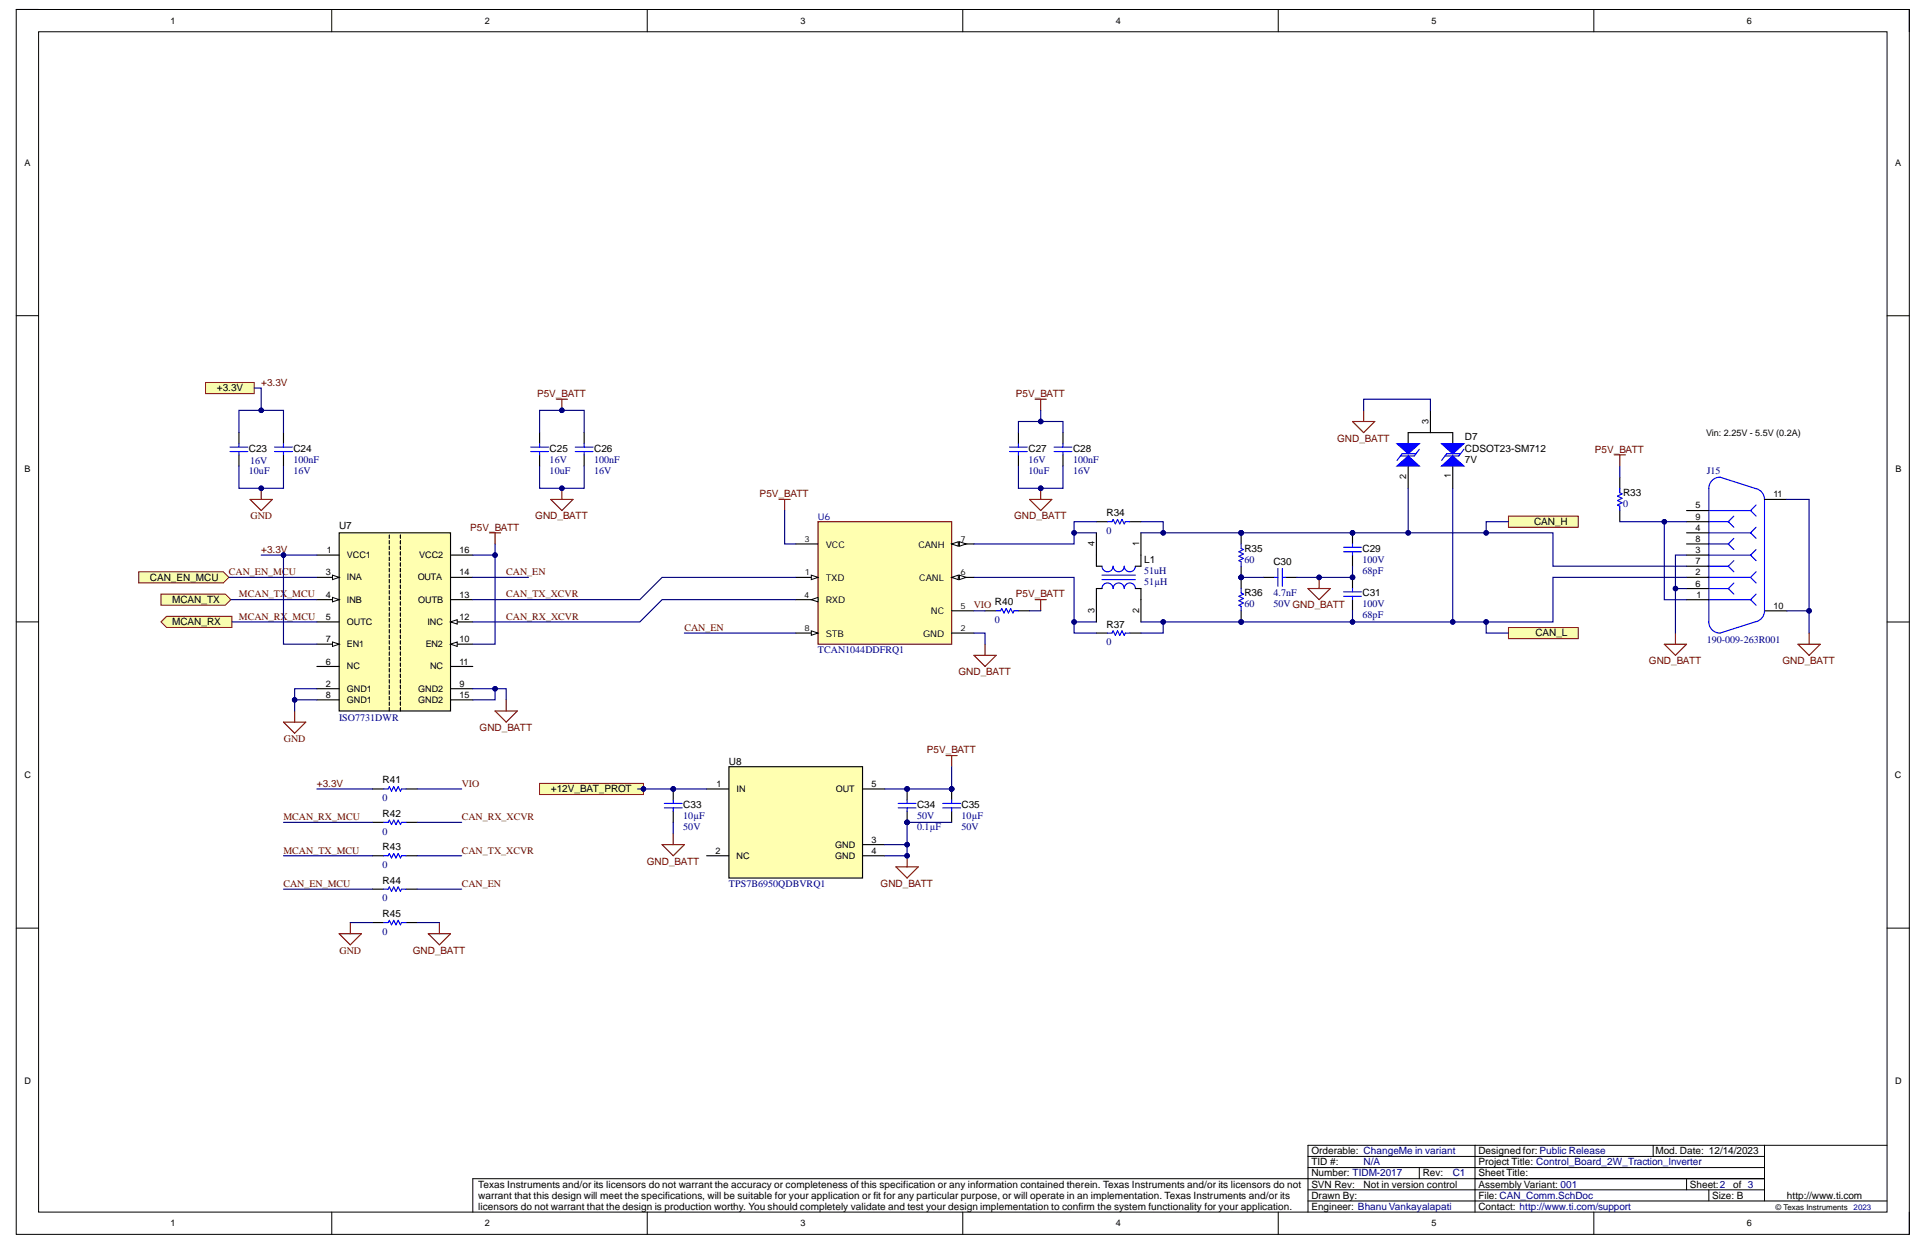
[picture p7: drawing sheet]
<svg xmlns="http://www.w3.org/2000/svg" width="432mm" height="279mm" viewBox="0 0 432 279" stroke-linecap="round" stroke-linejoin="round" font-family="sans-serif">
<g fill="none" stroke="#000" stroke-width=".22">
<path d="M3.6 2.1h424.2v274.6h-424.2zM3.6 2.1h5M8.6 7.1h414.2v264.6h-414.2zM74.3 2.1v5M145 2.1v5M215.7 2.1v5M286.4 2.1v5M357.1 2.1v5M422.8 2.1h5v5M3.6 70.8h5M422.8 70.8h5M3.6 139.4h5"/>
<path d="M422.8 139.4h5M3.6 208h5M422.8 208h5M293.1 259.2h102.3M330.5 256.7v15M370.4 256.7v2.5M395.4 256.7v12.5M422.8 256.7h-129.7v15M74.3 271.7v5M145 271.7v5M215.7 271.7v5M286.4 271.7v5"/>
<path d="M293.1 269.2h129.7M293.1 266.7h102.3M293.1 261.7h102.3M318 261.7v2.5M357.1 271.7v5M377.9 264.2v2.5M382.9 266.7v2.5M395.4 264.2h-289.5v7.5M427.8 271.7v5"/>
</g>
<path d="M36.1 133.2h14.4l1.2 1.2-1.2 1.2h-14.4z" fill-rule="evenodd" fill="#f8fdaf"/>
<path d="M36.1 133.2h14.4l1.2 1.2-1.2 1.2h-14.4z" fill="none" stroke="#800000" stroke-width=".22"/>
<path d="M230.7 111.9h5l-2.5 2.5zM233.2 109.4v2.5" fill="none" stroke="#800000" stroke-width=".25"/>
<circle cx="233.2" cy="109.4" r=".5" fill="#000080"/>
<circle cx="233.2" cy="109.4" r=".5" fill="none" stroke="#000080" stroke-width=".22"/>
<g fill="none" stroke="#000" stroke-width=".25">
<path d="M228.2 97v2.5M238.2 97v2.5M228.2 102v2.5M238.2 102v2.5M245.7 119.4v7.5h1.2M245.7 116.9h2.5M253.2 116.9h2.5M255.7 119.4v7.5h-1.3M246.9 131.9h-1.2v7.5M254.4 131.9h1.3v7.5M283.1 129.4h2.5M288.1 129.4h2.5"/>
<path d="M245.7 141.9h2.5M253.2 141.9h2.5"/>
</g>
<g fill="none" stroke="#00f" stroke-width=".25">
<path d="M228.2 99.5v.7M238.2 99.5v.7M226.2 100.2h4M226.2 101.2h4M228.2 101.2v.8M236.2 100.2h4M236.2 101.2h4M238.2 101.2v.8M248.2 116.9h1l.2-.5 .5 1 .5-1 .5 1 .5-1 .5 1 .3-.5h1M246.9 131.9a1.25 1.25 0 0 1 1.3-1.2 1.25 1.25 0 0 1 1.2 1.2 1.25 1.25 0 0 1 1.3-1.2 1.25 1.25 0 0 1 1.2 1.2 1.25 1.25 0 0 1 1.3-1.2 1.25 1.25 0 0 1 1.2 1.2M246.9 126.9a1.25 1.25 0 0 0 1.3 1.3 1.25 1.25 0 0 0 1.2-1.3 1.25 1.25 0 0 0 1.3 1.3 1.25 1.25 0 0 0 1.2-1.3 1.25 1.25 0 0 0 1.3 1.3 1.25 1.25 0 0 0 1.2-1.3M246.9 128.9h7.5"/>
<path d="M246.9 129.9h7.5M285.6 129.4h.7M286.3 127.4v4M287.4 127.4v4M287.4 129.4h.7M248.2 141.9h1l.2-.5 .5 1 .5-1 .5 1 .5-1 .5 1 .3-.5h1"/>
</g>
<circle cx="278.1" cy="119.4" r=".5" fill="#000080"/>
<circle cx="278.1" cy="119.4" r=".5" fill="none" stroke="#000080" stroke-width=".22"/>
<circle cx="278.1" cy="129.4" r=".5" fill="#000080"/>
<circle cx="278.1" cy="129.4" r=".5" fill="none" stroke="#000080" stroke-width=".22"/>
<path d="M278.1 119.4v2.5" fill="none" stroke="#000" stroke-width=".25"/>
<circle cx="278.1" cy="119.4" r=".5" fill="#000080"/>
<circle cx="278.1" cy="119.4" r=".5" fill="none" stroke="#000080" stroke-width=".22"/>
<path d="M278.1 126.9v2.5" fill="none" stroke="#000" stroke-width=".25"/>
<circle cx="278.1" cy="129.4" r=".5" fill="#000080"/>
<circle cx="278.1" cy="129.4" r=".5" fill="none" stroke="#000080" stroke-width=".22"/>
<path d="M278.1 121.9v1l.5 .3-1 .5 1 .5-1 .5 1 .5-1 .5 .5 .2v1" fill="none" stroke="#00f" stroke-width=".25"/>
<circle cx="278.1" cy="129.4" r=".5" fill="#000080"/>
<circle cx="278.1" cy="129.4" r=".5" fill="none" stroke="#000080" stroke-width=".22"/>
<circle cx="278.1" cy="139.4" r=".5" fill="#000080"/>
<circle cx="278.1" cy="139.4" r=".5" fill="none" stroke="#000080" stroke-width=".22"/>
<path d="M278.1 129.4v2.5" fill="none" stroke="#000" stroke-width=".25"/>
<circle cx="278.1" cy="129.4" r=".5" fill="#000080"/>
<circle cx="278.1" cy="129.4" r=".5" fill="none" stroke="#000080" stroke-width=".22"/>
<path d="M278.1 136.9v2.5" fill="none" stroke="#000" stroke-width=".25"/>
<circle cx="278.1" cy="139.4" r=".5" fill="#000080"/>
<circle cx="278.1" cy="139.4" r=".5" fill="none" stroke="#000080" stroke-width=".22"/>
<path d="M278.1 131.9v1l.5 .3-1 .5 1 .5-1 .4 1 .5-1 .6 .5 .2v1" fill="none" stroke="#00f" stroke-width=".25"/>
<circle cx="303.1" cy="119.4" r=".5" fill="#000080"/>
<circle cx="303.1" cy="119.4" r=".5" fill="none" stroke="#000080" stroke-width=".22"/>
<path d="M303.1 119.4v2.5" fill="none" stroke="#000" stroke-width=".25"/>
<circle cx="303.1" cy="119.4" r=".5" fill="#000080"/>
<circle cx="303.1" cy="119.4" r=".5" fill="none" stroke="#000080" stroke-width=".22"/>
<path d="M303.1 124.4v2.5" fill="none" stroke="#000" stroke-width=".25"/>
<path d="M301.1 122.7h4M301.1 123.7h4M303.1 121.9v.8M303.1 123.7v.7" fill="none" stroke="#00f" stroke-width=".25"/>
<circle cx="303.1" cy="129.4" r=".5" fill="#000080"/>
<circle cx="303.1" cy="129.4" r=".5" fill="none" stroke="#000080" stroke-width=".22"/>
<path d="M303.1 129.4v2.5" fill="none" stroke="#000" stroke-width=".25"/>
<circle cx="303.1" cy="129.4" r=".5" fill="#000080"/>
<circle cx="303.1" cy="129.4" r=".5" fill="none" stroke="#000080" stroke-width=".22"/>
<path d="M315.5 99.5v-2.5h10v2.5M320.5 92v5M325.5 104.5v4.9M303.1 134.4v2.5" fill="none" stroke="#000" stroke-width=".25"/>
<path d="M301.1 132.7h4M301.1 133.7h4M303.1 131.9v.8M303.1 133.7v.7" fill="none" stroke="#00f" stroke-width=".25"/>
<path d="M323 104.5l2.5-2.3 2.5 2.3z" fill="#00f"/>
<path d="M323 104.5l2.5-2.3 2.5 2.3z" fill="none" stroke="#00f" stroke-width=".25"/>
<path d="M323 99.5h5l-2.5 2.2z" fill="#00f"/>
<path d="M323 99.5h5l-2.5 2.2zM327.3 101.7h-3.1l-1.2 1.5M328 100.7l-1.1 1.5h-3.1" fill="none" stroke="#00f" stroke-width=".25"/>
<path d="M315.5 104.5v4.9" fill="none" stroke="#000" stroke-width=".25"/>
<path d="M313 104.5l2.5-2.3 2.5 2.3z" fill="#00f"/>
<path d="M313 104.5l2.5-2.3 2.5 2.3z" fill="none" stroke="#00f" stroke-width=".25"/>
<path d="M313 99.5h5l-2.5 2.2z" fill="#00f"/>
<g fill="none" stroke="#00f" stroke-width=".25">
<path d="M120.9 99.5v.7M130.9 99.5v.7M313 99.5h5l-2.5 2.2zM118.9 100.2h4M118.9 101.2h4M120.9 101.2v.8M128.9 100.2h4M128.9 101.2h4M130.9 101.2v.8M317.3 101.7h-3.1l-1.2 1.5M318 100.7l-1.1 1.5h-3.1M363 109.4v1l.5 .3-1 .5 1 .5-1 .5 1 .5-1 .5 .5 .2v1"/>
<path d="M382.9 119.4h9.5M382.9 116.9h4.5M382.9 114.4h9.5M388.5 115.7l-1.2 1.2 1.2 1.3M393.5 113.2l-1.2 1.2 1.2 1.3M393.5 118.2l-1.2 1.2 1.2 1.3M393.5 109.5a2.49 2.49 0 0 1 1.9 2.4v25a2.44 2.44 0 0 1-1.9 2.4l-8.1 2.6a2.5 2.5 0 0 1-2.5-2.5v-30a2.5 2.5 0 0 1 2.5-2.5l8.1 2.6M382.7 129.4h9.5M382.7 126.9h4.5M382.9 134.4h9.5M382.9 131.9h4.5M382.9 124.4h9.5"/>
<path d="M382.9 121.9h4.5M388.5 120.7l-1.2 1.2 1.2 1.3M388.5 130.7l-1.2 1.2 1.2 1.3M388.5 125.7l-1.2 1.2 1.2 1.3M393.5 123.2l-1.2 1.2 1.2 1.3M393.5 128.2l-1.2 1.2 1.2 1.3M393.5 133.2l-1.2 1.2 1.2 1.3"/>
</g>
<g fill="none" stroke="#000" stroke-width=".25">
<path d="M120.9 97v2.5M130.9 97v2.5M120.9 102v2.4M130.9 102v2.4M363 106.9v2.5M363 114.4v2.5M377.9 119.4h5M377.9 114.4h5M377.9 116.9h5M395.4 111.9h5M377.9 134.4h5M377.9 129.4h5"/>
<path d="M377.9 124.4h5M377.9 131.9h5M377.9 126.9h5M377.9 121.9h5M395.4 136.9h5"/>
</g>
<g fill="none" stroke="#800000" stroke-width=".25">
<path d="M232 89.5h2.4M233.2 89.5v2.5M303.1 94.5h5l-2.5 2.5zM305.6 92v2.5M174.6 111.9h2.5M175.8 111.9v2.5M361.7 102h2.5M363 102v2.5M218.2 146.9h5l-2.5 2.5zM220.7 144.4v2.5M372.9 144.4h5l-2.5 2.5zM375.4 141.9v2.5"/>
<path d="M402.9 144.4h5l-2.5 2.5zM405.4 141.9v2.5"/>
</g>
<path d="M183.3 116.9h29.9v27.5h-29.9z" fill-rule="evenodd" fill="#ffffb0"/>
<path d="M183.3 116.9h29.9v27.5h-29.9z" fill="none" stroke="#800000" stroke-width=".25"/>
<path d="M178.3 121.9h5M213.2 121.9h5" fill="none" stroke="#000" stroke-width=".25"/>
<path d="M213.2 121.9l1.5-.5v1z" fill="#f8fcff"/>
<path d="M213.2 121.9l1.5-.5v1z" fill="none" stroke="#000" stroke-width=".22"/>
<path d="M215 121.4l1.5 .5-1.5 .5z" fill="#f8fcff"/>
<path d="M215 121.4l1.5 .5-1.5 .5z" fill="none" stroke="#000" stroke-width=".22"/>
<path d="M213.2 129.4h5" fill="none" stroke="#000" stroke-width=".25"/>
<path d="M213.2 129.4l1.5-.5v1z" fill="#f8fcff"/>
<path d="M213.2 129.4l1.5-.5v1z" fill="none" stroke="#000" stroke-width=".22"/>
<path d="M215 128.9l1.5 .5-1.5 .5z" fill="#f8fcff"/>
<path d="M215 128.9l1.5 .5-1.5 .5z" fill="none" stroke="#000" stroke-width=".22"/>
<path d="M178.3 134.4h5M213.2 136.9h5" fill="none" stroke="#000" stroke-width=".25"/>
<path d="M181.8 134.4l1.5-.5v1z" fill="#f8fcff"/>
<path d="M181.8 134.4l1.5-.5v1z" fill="none" stroke="#000" stroke-width=".22"/>
<path d="M178.3 141.9h5" fill="none" stroke="#000" stroke-width=".25"/>
<path d="M181.8 141.4l1.5 .5-1.5 .5z" fill="#f8fcff"/>
<path d="M181.8 141.4l1.5 .5-1.5 .5z" fill="none" stroke="#000" stroke-width=".22"/>
<path d="M178.3 129.4h5" fill="none" stroke="#000" stroke-width=".25"/>
<path d="M181.8 128.9l1.5 .5-1.5 .5z" fill="#f8fcff"/>
<path d="M181.8 128.9l1.5 .5-1.5 .5z" fill="none" stroke="#000" stroke-width=".22"/>
<path d="M213.2 141.9h5" fill="none" stroke="#000" stroke-width=".25"/>
<path d="M123.4 111.9h5l-2.5 2.5zM125.9 109.4v2.5" fill="none" stroke="#800000" stroke-width=".25"/>
<circle cx="125.9" cy="109.4" r=".5" fill="#000080"/>
<circle cx="125.9" cy="109.4" r=".5" fill="none" stroke="#000080" stroke-width=".22"/>
<path d="M124.7 89.5h2.5M125.9 89.5v2.5" fill="none" stroke="#800000" stroke-width=".25"/>
<circle cx="125.9" cy="92" r=".5" fill="#000080"/>
<circle cx="125.9" cy="92" r=".5" fill="none" stroke="#000080" stroke-width=".22"/>
<path d="M56 111.9h5l-2.5 2.5zM58.5 109.4v2.5M109.7 119.4h2.5M110.9 119.4v2.5M110.9 159.4h5l-2.5 2.5zM113.4 156.9v2.5" fill="none" stroke="#800000" stroke-width=".25"/>
<path d="M53.5 97v2.5M63.5 97v2.5M53.5 102v2.4M63.5 102v2.4" fill="none" stroke="#000" stroke-width=".25"/>
<path d="M53.5 99.5v.7M63.5 99.5v.7M51.5 100.2h4M51.5 101.2h4M53.5 101.2v.8M61.5 100.2h4M61.5 101.2h4M63.5 101.2v.8" fill="none" stroke="#00f" stroke-width=".25"/>
<circle cx="58.5" cy="109.4" r=".5" fill="#000080"/>
<circle cx="58.5" cy="109.4" r=".5" fill="none" stroke="#000080" stroke-width=".22"/>
<path d="M46.1 85.7h10.9v2.5h-10.9z" fill-rule="evenodd" fill="#f8fdaf"/>
<path d="M46.1 85.7h10.9v2.5h-10.9z" fill="none" stroke="#800000" stroke-width=".22"/>
<path d="M293.1 131.9h5l-2.5 2.5zM295.6 129.4v2.5M66 159.4v2.5M63.5 161.9h5l-2.5 2.4z" fill="none" stroke="#800000" stroke-width=".25"/>
<circle cx="295.6" cy="129.4" r=".5" fill="#000080"/>
<circle cx="295.6" cy="129.4" r=".5" fill="none" stroke="#000080" stroke-width=".22"/>
<path d="M220.7 136.9h2.5M228.2 136.9h2.5M83.5 176.8h2.5M91 176.8h2.5M83.5 184.3h2.5M83.5 191.8h2.5M83.5 199.3h2.5M91 184.3h2.5M91 191.8h2.5M91 199.3h2.5" fill="none" stroke="#000" stroke-width=".25"/>
<path d="M223.2 136.9h1l.3-.5 .5 1 .5-1 .5 1 .5-1 .5 1 .2-.5h1M86 176.8h1l.2-.5 .5 1 .5-1 .5 1 .5-1 .5 1 .3-.5h1M86 184.3h1l.2-.5 .5 1 .5-1 .5 1 .5-1 .5 1 .3-.5h1M86 191.8h1l.2-.5 .5 1 .5-1 .5 1 .5-1 .5 1 .3-.5h1M86 199.3h1l.2-.5 .5 1 .5-1 .5 1 .5-1 .5 1 .3-.5h1" fill="none" stroke="#00f" stroke-width=".25"/>
<path d="M232 134.4h2.4M233.2 134.4v2.5" fill="none" stroke="#800000" stroke-width=".25"/>
<path d="M76 119.4h25v40h-25z" fill-rule="evenodd" fill="#ffffb0"/>
<path d="M76 119.4h25v40h-25zM71 124.4h5M71 129.4h5M71 154.4h5" fill="none" stroke="#000" stroke-width=".25"/>
<path d="M74.5 128.9l1.5 .5-1.5 .5z" fill="#f8fcff"/>
<path d="M74.5 128.9l1.5 .5-1.5 .5z" fill="none" stroke="#000" stroke-width=".22"/>
<path d="M71 134.4h5" fill="none" stroke="#000" stroke-width=".25"/>
<path d="M74.5 133.9l1.5 .5-1.5 .5z" fill="#f8fcff"/>
<path d="M74.5 133.9l1.5 .5-1.5 .5z" fill="none" stroke="#000" stroke-width=".22"/>
<path d="M71 139.4h5M71 149.4h5M71 144.4h5" fill="none" stroke="#000" stroke-width=".25"/>
<path d="M74.5 143.9l1.5 .5-1.5 .5z" fill="#f8fcff"/>
<path d="M74.5 143.9l1.5 .5-1.5 .5z" fill="none" stroke="#000" stroke-width=".22"/>
<g fill="none" stroke="#000" stroke-width=".25">
<path d="M87.2 119.9v.8M89.7 119.9v.8M87.2 121.1v.8M87.2 122.4v.8M87.2 123.6v.8M87.2 124.9v.8M87.2 126.1v.8M87.2 127.4v.8M87.2 128.6v.8M87.2 129.9v.8M87.2 131.1v.8M87.2 132.4v.8"/>
<path d="M87.2 133.6v.8M87.2 134.9v.7M87.2 136.1v.8M87.2 137.4v.7M87.2 138.6v.8M87.2 139.9v.7M89.7 121.1v.8M89.7 122.4v.8M89.7 123.6v.8M89.7 124.9v.8M89.7 126.1v.8M89.7 127.4v.8"/>
<path d="M89.7 128.6v.8M89.7 129.9v.8M89.7 131.1v.8M89.7 132.4v.8M89.7 133.6v.8M89.7 134.9v.7M89.7 136.1v.8M89.7 137.4v.7M89.7 138.6v.8M89.7 139.9v.7M71 156.9h5M87.2 141.1v.8"/>
<path d="M87.2 142.4v.7M87.2 143.6v.8M87.2 144.9v.7M87.2 146.1v.8M87.2 147.3v.8M87.2 148.6v.8M87.2 149.8v.8M87.2 151.1v.8M87.2 152.3v.8M87.2 153.6v.8M87.2 154.8v.8M87.2 156.1v.8"/>
<path d="M87.2 157.3v.8M87.2 158.6v.8M89.7 141.1v.8M89.7 142.4v.7M89.7 143.6v.8M89.7 144.9v.7M89.7 146.1v.8M89.7 147.3v.8M89.7 148.6v.8M89.7 149.8v.8M89.7 151.1v.8M89.7 152.3v.8"/>
<path d="M89.7 153.6v.8M89.7 154.8v.8M89.7 156.1v.8M89.7 157.3v.8M89.7 158.6v.8M101 154.4h4.9M101 144.4h4.9"/>
</g>
<path d="M101 144.4l1.5-.5v1z" fill="#f8fcff"/>
<path d="M101 144.4l1.5-.5v1z" fill="none" stroke="#000" stroke-width=".22"/>
<path d="M101 139.4h4.9M101 149.4h4.9" fill="none" stroke="#000" stroke-width=".25"/>
<path d="M101 139.4l1.5-.5v1z" fill="#f8fcff"/>
<path d="M101 139.4l1.5-.5v1z" fill="none" stroke="#000" stroke-width=".22"/>
<path d="M101 134.4h4.9M101 129.4h4.9M101 124.4h4.9M101 156.9h4.9" fill="none" stroke="#000" stroke-width=".25"/>
<path d="M37.3 138.1h14.7v2.5h-14.7l-1.2-1.2z" fill-rule="evenodd" fill="#f8fdaf"/>
<path d="M37.3 138.1h14.7v2.5h-14.7l-1.2-1.2z" fill="none" stroke="#800000" stroke-width=".22"/>
<path d="M31.1 128.2h18.9l1.3 1.2-1.3 1.3h-18.9z" fill-rule="evenodd" fill="#f8fdaf"/>
<path d="M31.1 128.2h18.9l1.3 1.2-1.3 1.3h-18.9z" fill="none" stroke="#800000" stroke-width=".22"/>
<path d="M76 209.3h5l-2.5 2.5zM78.5 206.8v2.5M96 209.3h5l-2.5 2.5zM98.5 206.8v2.5" fill="none" stroke="#800000" stroke-width=".25"/>
<path d="M83.5 206.8h2.5M91 206.8h2.5" fill="none" stroke="#000" stroke-width=".25"/>
<path d="M86 206.8h1l.2-.5 .5 1 .5-1 .5 1 .5-1 .5 1 .3-.5h1" fill="none" stroke="#00f" stroke-width=".25"/>
<path d="M163.3 171.8h30v25h-30z" fill-rule="evenodd" fill="#ffffb0"/>
<path d="M158.3 176.8h5M163.3 171.8h30v25h-30zM193.3 176.8h5M158.3 191.8h5M193.3 191.8h5M193.3 189.3h5" fill="none" stroke="#000" stroke-width=".25"/>
<path d="M120.9 175.6h23.3v2.5h-23.3z" fill-rule="evenodd" fill="#f8fdaf"/>
<path d="M120.9 175.6h23.3v2.5h-23.3z" fill="none" stroke="#800000" stroke-width=".22"/>
<circle cx="144.2" cy="176.8" r=".5" fill="#000080"/>
<circle cx="144.2" cy="176.8" r=".5" fill="none" stroke="#000080" stroke-width=".22"/>
<circle cx="150.9" cy="176.8" r=".5" fill="#000080"/>
<circle cx="150.9" cy="176.8" r=".5" fill="none" stroke="#000080" stroke-width=".22"/>
<path d="M150.9 176.8v2.5" fill="none" stroke="#000" stroke-width=".25"/>
<circle cx="150.9" cy="176.8" r=".5" fill="#000080"/>
<circle cx="150.9" cy="176.8" r=".5" fill="none" stroke="#000080" stroke-width=".22"/>
<path d="M150.9 181.8v2.5" fill="none" stroke="#000" stroke-width=".25"/>
<path d="M150.9 179.3v.8M148.9 180.1h4M148.9 181.1h4M150.9 181.1v.7" fill="none" stroke="#00f" stroke-width=".25"/>
<path d="M148.4 189.3h5l-2.5 2.5zM150.9 186.8v2.5" fill="none" stroke="#800000" stroke-width=".25"/>
<circle cx="213.2" cy="176.8" r=".5" fill="#000080"/>
<circle cx="213.2" cy="176.8" r=".5" fill="none" stroke="#000080" stroke-width=".22"/>
<path d="M213.2 176.8v2.5" fill="none" stroke="#000" stroke-width=".25"/>
<circle cx="213.2" cy="176.8" r=".5" fill="#000080"/>
<circle cx="213.2" cy="176.8" r=".5" fill="none" stroke="#000080" stroke-width=".22"/>
<path d="M213.2 181.8v2.5" fill="none" stroke="#000" stroke-width=".25"/>
<path d="M213.2 179.3v.8M211.2 180.1h4M211.2 181.1h4M213.2 181.1v.7" fill="none" stroke="#00f" stroke-width=".25"/>
<circle cx="203.3" cy="176.8" r=".5" fill="#000080"/>
<circle cx="203.3" cy="176.8" r=".5" fill="none" stroke="#000080" stroke-width=".22"/>
<circle cx="203.3" cy="184.3" r=".5" fill="#000080"/>
<circle cx="203.3" cy="184.3" r=".5" fill="none" stroke="#000080" stroke-width=".22"/>
<path d="M203.3 176.8v2.5" fill="none" stroke="#000" stroke-width=".25"/>
<circle cx="203.3" cy="176.8" r=".5" fill="#000080"/>
<circle cx="203.3" cy="176.8" r=".5" fill="none" stroke="#000080" stroke-width=".22"/>
<path d="M203.3 181.8v2.5" fill="none" stroke="#000" stroke-width=".25"/>
<circle cx="203.3" cy="184.3" r=".5" fill="#000080"/>
<circle cx="203.3" cy="184.3" r=".5" fill="none" stroke="#000080" stroke-width=".22"/>
<path d="M203.3 179.3v.8M201.3 180.1h4M201.3 181.1h4M203.3 181.1v.7" fill="none" stroke="#00f" stroke-width=".25"/>
<path d="M212 169.3h2.5M213.2 169.3v2.5M200.8 194.3h5l-2.5 2.5zM203.3 191.8v2.5" fill="none" stroke="#800000" stroke-width=".25"/>
<circle cx="203.3" cy="191.8" r=".5" fill="#000080"/>
<circle cx="203.3" cy="191.8" r=".5" fill="none" stroke="#000080" stroke-width=".22"/>
<path d="M338 115.7h15.7v2.5h-15.7z" fill-rule="evenodd" fill="#f8fdaf"/>
<path d="M338 115.7h15.7v2.5h-15.7z" fill="none" stroke="#800000" stroke-width=".22"/>
<path d="M338 140.7h15.7v2.4h-15.7z" fill-rule="evenodd" fill="#f8fdaf"/>
<path d="M338 140.7h15.7v2.4h-15.7z" fill="none" stroke="#800000" stroke-width=".22"/>
<path d="M255.7 116.9h4.9v2.5" fill="none" stroke="#000080" stroke-width=".25"/>
<circle cx="260.7" cy="119.4" r=".5" fill="#000080"/>
<circle cx="260.7" cy="119.4" r=".5" fill="none" stroke="#000080" stroke-width=".22"/>
<path d="M260.6 139.4v2.5h-4.9" fill="none" stroke="#000080" stroke-width=".25"/>
<circle cx="260.7" cy="139.4" r=".5" fill="#000080"/>
<circle cx="260.7" cy="139.4" r=".5" fill="none" stroke="#000080" stroke-width=".22"/>
<path d="M278.1 129.4h5" fill="none" stroke="#000080" stroke-width=".25"/>
<circle cx="278.1" cy="129.4" r=".5" fill="#000080"/>
<circle cx="278.1" cy="129.4" r=".5" fill="none" stroke="#000080" stroke-width=".22"/>
<path d="M305.6 92v-2.5h14.9v2.5M315.5 109.4v10" fill="none" stroke="#000080" stroke-width=".25"/>
<circle cx="315.5" cy="119.4" r=".5" fill="#000080"/>
<circle cx="315.5" cy="119.4" r=".5" fill="none" stroke="#000080" stroke-width=".22"/>
<path d="M325.5 109.4v30" fill="none" stroke="#000080" stroke-width=".25"/>
<circle cx="325.5" cy="139.4" r=".5" fill="#000080"/>
<circle cx="325.5" cy="139.4" r=".5" fill="none" stroke="#000080" stroke-width=".22"/>
<path d="M228.2 104.5v4.9h5" fill="none" stroke="#000080" stroke-width=".25"/>
<circle cx="233.2" cy="109.4" r=".5" fill="#000080"/>
<circle cx="233.2" cy="109.4" r=".5" fill="none" stroke="#000080" stroke-width=".22"/>
<path d="M238.2 104.5v4.9h-5" fill="none" stroke="#000080" stroke-width=".25"/>
<circle cx="233.2" cy="109.4" r=".5" fill="#000080"/>
<circle cx="233.2" cy="109.4" r=".5" fill="none" stroke="#000080" stroke-width=".22"/>
<path d="M233.2 92v2.5h-5v2.5" fill="none" stroke="#000080" stroke-width=".25"/>
<circle cx="233.2" cy="94.5" r=".5" fill="#000080"/>
<circle cx="233.2" cy="94.5" r=".5" fill="none" stroke="#000080" stroke-width=".22"/>
<path d="M233.2 94.5h5v2.5" fill="none" stroke="#000080" stroke-width=".25"/>
<circle cx="233.2" cy="94.5" r=".5" fill="#000080"/>
<circle cx="233.2" cy="94.5" r=".5" fill="none" stroke="#000080" stroke-width=".22"/>
<path d="M303.1 126.9v2.5h-12.5" fill="none" stroke="#000080" stroke-width=".25"/>
<circle cx="303.1" cy="129.4" r=".5" fill="#000080"/>
<circle cx="303.1" cy="129.4" r=".5" fill="none" stroke="#000080" stroke-width=".22"/>
<circle cx="295.6" cy="129.4" r=".5" fill="#000080"/>
<circle cx="295.6" cy="129.4" r=".5" fill="none" stroke="#000080" stroke-width=".22"/>
<path d="M377.9 124.4h-2.5v7.5h2.5" fill="none" stroke="#000080" stroke-width=".25"/>
<circle cx="375.4" cy="131.9" r=".5" fill="#000080"/>
<circle cx="375.4" cy="131.9" r=".5" fill="none" stroke="#000080" stroke-width=".22"/>
<path d="M375.4 131.9v10" fill="none" stroke="#000080" stroke-width=".25"/>
<circle cx="375.4" cy="131.9" r=".5" fill="#000080"/>
<circle cx="375.4" cy="131.9" r=".5" fill="none" stroke="#000080" stroke-width=".22"/>
<path d="M377.9 116.9h-5v17.5h5" fill="none" stroke="#000080" stroke-width=".25"/>
<circle cx="372.9" cy="116.9" r=".49" fill="#000080"/>
<circle cx="372.9" cy="116.9" r=".49" fill="none" stroke="#000080" stroke-width=".22"/>
<path d="M363 116.9h9.9" fill="none" stroke="#000080" stroke-width=".25"/>
<circle cx="372.9" cy="116.9" r=".49" fill="#000080"/>
<circle cx="372.9" cy="116.9" r=".49" fill="none" stroke="#000080" stroke-width=".22"/>
<path d="M400.4 136.9h5" fill="none" stroke="#000080" stroke-width=".25"/>
<circle cx="405.4" cy="136.9" r=".5" fill="#000080"/>
<circle cx="405.4" cy="136.9" r=".5" fill="none" stroke="#000080" stroke-width=".22"/>
<path d="M363 104.5v2.4M303.1 136.9v2.5h-47.4" fill="none" stroke="#000080" stroke-width=".25"/>
<circle cx="260.7" cy="139.4" r=".5" fill="#000080"/>
<circle cx="260.7" cy="139.4" r=".5" fill="none" stroke="#000080" stroke-width=".22"/>
<circle cx="278.1" cy="139.4" r=".5" fill="#000080"/>
<circle cx="278.1" cy="139.4" r=".5" fill="none" stroke="#000080" stroke-width=".22"/>
<circle cx="303.1" cy="139.4" r=".5" fill="#000080"/>
<circle cx="303.1" cy="139.4" r=".5" fill="none" stroke="#000080" stroke-width=".22"/>
<path d="M255.7 119.4h22.4" fill="none" stroke="#000080" stroke-width=".25"/>
<circle cx="260.7" cy="119.4" r=".5" fill="#000080"/>
<circle cx="260.7" cy="119.4" r=".5" fill="none" stroke="#000080" stroke-width=".22"/>
<circle cx="278.1" cy="119.4" r=".5" fill="#000080"/>
<circle cx="278.1" cy="119.4" r=".5" fill="none" stroke="#000080" stroke-width=".22"/>
<path d="M278.1 119.4h69.9v7.5h29.9" fill="none" stroke="#000080" stroke-width=".25"/>
<circle cx="333" cy="119.4" r=".5" fill="#000080"/>
<circle cx="333" cy="119.4" r=".5" fill="none" stroke="#000080" stroke-width=".22"/>
<circle cx="315.5" cy="119.4" r=".5" fill="#000080"/>
<circle cx="315.5" cy="119.4" r=".5" fill="none" stroke="#000080" stroke-width=".22"/>
<circle cx="303.1" cy="119.4" r=".5" fill="#000080"/>
<circle cx="303.1" cy="119.4" r=".5" fill="none" stroke="#000080" stroke-width=".22"/>
<circle cx="278.1" cy="119.4" r=".5" fill="#000080"/>
<circle cx="278.1" cy="119.4" r=".5" fill="none" stroke="#000080" stroke-width=".22"/>
<path d="M377.9 129.4h-29.9v10h-44.9" fill="none" stroke="#000080" stroke-width=".25"/>
<circle cx="333" cy="139.4" r=".5" fill="#000080"/>
<circle cx="333" cy="139.4" r=".5" fill="none" stroke="#000080" stroke-width=".22"/>
<circle cx="325.5" cy="139.4" r=".5" fill="#000080"/>
<circle cx="325.5" cy="139.4" r=".5" fill="none" stroke="#000080" stroke-width=".22"/>
<circle cx="303.1" cy="139.4" r=".5" fill="#000080"/>
<circle cx="303.1" cy="139.4" r=".5" fill="none" stroke="#000080" stroke-width=".22"/>
<path d="M400.4 111.9h5v30" fill="none" stroke="#000080" stroke-width=".25"/>
<circle cx="405.4" cy="136.9" r=".5" fill="#000080"/>
<circle cx="405.4" cy="136.9" r=".5" fill="none" stroke="#000080" stroke-width=".22"/>
<path d="M245.7 116.9h-5v5h-22.5" fill="none" stroke="#000080" stroke-width=".25"/>
<circle cx="240.7" cy="119.4" r=".5" fill="#000080"/>
<circle cx="240.7" cy="119.4" r=".5" fill="none" stroke="#000080" stroke-width=".22"/>
<path d="M240.7 119.4h5" fill="none" stroke="#000080" stroke-width=".25"/>
<circle cx="240.7" cy="119.4" r=".5" fill="#000080"/>
<circle cx="240.7" cy="119.4" r=".5" fill="none" stroke="#000080" stroke-width=".22"/>
<path d="M218.2 129.4h22.5v12.5h5" fill="none" stroke="#000080" stroke-width=".25"/>
<circle cx="240.7" cy="139.4" r=".5" fill="#000080"/>
<circle cx="240.7" cy="139.4" r=".5" fill="none" stroke="#000080" stroke-width=".22"/>
<path d="M240.7 139.4h5" fill="none" stroke="#000080" stroke-width=".25"/>
<circle cx="240.7" cy="139.4" r=".5" fill="#000080"/>
<circle cx="240.7" cy="139.4" r=".5" fill="none" stroke="#000080" stroke-width=".22"/>
<path d="M120.9 97v-5h10v5M175.8 114.4v7.5h2.5M218.2 141.9h2.5v2.5" fill="none" stroke="#000080" stroke-width=".25"/>
<circle cx="125.9" cy="92" r=".5" fill="#000080"/>
<circle cx="125.9" cy="92" r=".5" fill="none" stroke="#000080" stroke-width=".22"/>
<path d="M120.9 104.4v5h10v-5" fill="none" stroke="#000080" stroke-width=".25"/>
<circle cx="125.9" cy="109.4" r=".5" fill="#000080"/>
<circle cx="125.9" cy="109.4" r=".5" fill="none" stroke="#000080" stroke-width=".22"/>
<path d="M53.5 97v-5h10v5M51.7 134.4h19.3" fill="none" stroke="#000080" stroke-width=".25"/>
<circle cx="58.5" cy="92" r=".5" fill="#000080"/>
<circle cx="58.5" cy="92" r=".5" fill="none" stroke="#000080" stroke-width=".22"/>
<path d="M53.5 104.4v5h10v-5" fill="none" stroke="#000080" stroke-width=".25"/>
<circle cx="58.5" cy="109.4" r=".5" fill="#000080"/>
<circle cx="58.5" cy="109.4" r=".5" fill="none" stroke="#000080" stroke-width=".22"/>
<path d="M57 87h1.5v5" fill="none" stroke="#000080" stroke-width=".25"/>
<circle cx="58.5" cy="92" r=".5" fill="#000080"/>
<circle cx="58.5" cy="92" r=".5" fill="none" stroke="#000080" stroke-width=".22"/>
<path d="M58.5 124.4h12.5" fill="none" stroke="#000080" stroke-width=".25"/>
<circle cx="63.5" cy="124.4" r=".5" fill="#000080"/>
<circle cx="63.5" cy="124.4" r=".5" fill="none" stroke="#000080" stroke-width=".22"/>
<path d="M218.2 136.9h2.5M230.7 136.9h2.5M71 156.9h-5v2.5M153.4 141.9h24.9M71 176.8h12.5M93.5 176.8h10M63.5 184.3h20M63.5 191.8h20M63.5 199.3h20M93.5 184.3h10M93.5 191.8h10M93.5 199.3h10" fill="none" stroke="#000080" stroke-width=".25"/>
<circle cx="66" cy="156.9" r=".5" fill="#000080"/>
<circle cx="66" cy="156.9" r=".5" fill="none" stroke="#000080" stroke-width=".22"/>
<path d="M71 154.4h-5v2.5" fill="none" stroke="#000080" stroke-width=".25"/>
<circle cx="66" cy="156.9" r=".5" fill="#000080"/>
<circle cx="66" cy="156.9" r=".5" fill="none" stroke="#000080" stroke-width=".22"/>
<path d="M105.9 154.4h7.5v2.5" fill="none" stroke="#000080" stroke-width=".25"/>
<circle cx="110.9" cy="154.4" r=".5" fill="#000080"/>
<circle cx="110.9" cy="154.4" r=".5" fill="none" stroke="#000080" stroke-width=".22"/>
<path d="M110.9 154.4v2.5h-5" fill="none" stroke="#000080" stroke-width=".25"/>
<circle cx="110.9" cy="154.4" r=".5" fill="#000080"/>
<circle cx="110.9" cy="154.4" r=".5" fill="none" stroke="#000080" stroke-width=".22"/>
<path d="M110.9 121.9v2.5h-5M178.3 129.4h-29.9l-5 5h-37.5" fill="none" stroke="#000080" stroke-width=".25"/>
<circle cx="110.9" cy="124.4" r=".5" fill="#000080"/>
<circle cx="110.9" cy="124.4" r=".5" fill="none" stroke="#000080" stroke-width=".22"/>
<path d="M52 139.4h19M105.9 129.4h12.5M110.9 124.4v20h-5M178.3 134.4h-29.9l-5 5h-37.5M78.5 206.8h5M93.5 206.8h5" fill="none" stroke="#000080" stroke-width=".25"/>
<circle cx="110.9" cy="124.4" r=".5" fill="#000080"/>
<circle cx="110.9" cy="124.4" r=".5" fill="none" stroke="#000080" stroke-width=".22"/>
<path d="M63.5 124.4v20h7.5" fill="none" stroke="#000080" stroke-width=".25"/>
<circle cx="63.5" cy="124.4" r=".5" fill="#000080"/>
<circle cx="63.5" cy="124.4" r=".5" fill="none" stroke="#000080" stroke-width=".22"/>
<path d="M150.9 184.3v2.5M198.3 189.3h5v2.5h-5" fill="none" stroke="#000080" stroke-width=".25"/>
<circle cx="203.3" cy="189.3" r=".5" fill="#000080"/>
<circle cx="203.3" cy="189.3" r=".5" fill="none" stroke="#000080" stroke-width=".22"/>
<circle cx="203.3" cy="191.8" r=".5" fill="#000080"/>
<circle cx="203.3" cy="191.8" r=".5" fill="none" stroke="#000080" stroke-width=".22"/>
<path d="M203.3 184.3v5" fill="none" stroke="#000080" stroke-width=".25"/>
<circle cx="203.3" cy="184.3" r=".5" fill="#000080"/>
<circle cx="203.3" cy="184.3" r=".5" fill="none" stroke="#000080" stroke-width=".22"/>
<circle cx="203.3" cy="189.3" r=".5" fill="#000080"/>
<circle cx="203.3" cy="189.3" r=".5" fill="none" stroke="#000080" stroke-width=".22"/>
<path d="M203.3 184.3h9.9" fill="none" stroke="#000080" stroke-width=".25"/>
<circle cx="203.3" cy="184.3" r=".5" fill="#000080"/>
<circle cx="203.3" cy="184.3" r=".5" fill="none" stroke="#000080" stroke-width=".22"/>
<path d="M198.3 176.8h14.9" fill="none" stroke="#000080" stroke-width=".25"/>
<circle cx="203.3" cy="176.8" r=".5" fill="#000080"/>
<circle cx="203.3" cy="176.8" r=".5" fill="none" stroke="#000080" stroke-width=".22"/>
<circle cx="213.2" cy="176.8" r=".5" fill="#000080"/>
<circle cx="213.2" cy="176.8" r=".5" fill="none" stroke="#000080" stroke-width=".22"/>
<path d="M213.2 171.8v5" fill="none" stroke="#000080" stroke-width=".25"/>
<circle cx="213.2" cy="176.8" r=".5" fill="#000080"/>
<circle cx="213.2" cy="176.8" r=".5" fill="none" stroke="#000080" stroke-width=".22"/>
<path d="M333 139.4v2.5h5" fill="none" stroke="#000080" stroke-width=".25"/>
<circle cx="333" cy="139.4" r=".5" fill="#000080"/>
<circle cx="333" cy="139.4" r=".5" fill="none" stroke="#000080" stroke-width=".22"/>
<path d="M338 116.9h-5v2.5" fill="none" stroke="#000080" stroke-width=".25"/>
<circle cx="333" cy="119.4" r=".5" fill="#000080"/>
<circle cx="333" cy="119.4" r=".5" fill="none" stroke="#000080" stroke-width=".22"/>
<path d="M51.3 129.4h19.7M142.9 176.8h15.4" fill="none" stroke="#000080" stroke-width=".25"/>
<circle cx="144.2" cy="176.8" r=".5" fill="#000080"/>
<circle cx="144.2" cy="176.8" r=".5" fill="none" stroke="#000080" stroke-width=".22"/>
<circle cx="150.9" cy="176.8" r=".5" fill="#000080"/>
<circle cx="150.9" cy="176.8" r=".5" fill="none" stroke="#000080" stroke-width=".22"/>
<g font-size="2.2">
<text x="48.6" y="87.7">+3.3V</text>
<text x="55.8" y="101.2">C23</text>
<text x="65.7" y="101.2">C24</text>
<text x="123.2" y="101.2">C25</text>
<text x="133.1" y="101.2">C26</text>
<text x="230.5" y="101.2">C27</text>
<text x="240.5" y="101.2">C28</text>
<text x="328.3" y="98.7">D7</text>
<text x="328.3" y="101.2">CDSOT23-SM712</text>
<text x="328.3" y="103.7">7V</text>
<text x="363.7" y="111.2">R33</text>
<text x="76" y="118.7">U7</text>
<text x="247.9" y="115.7">R34</text>
<text x="343.7" y="117.7">CAN_H</text>
<text x="278.8" y="123.7">R35</text>
<text x="305.3" y="123.7">C29</text>
<text x="33.6" y="130.2">CAN_EN_MCU</text>
<text x="256.4" y="126.2">L1</text>
<text x="285.4" y="126.7">C30</text>
<text x="38.6" y="135.2">MCAN_TX</text>
<text x="222.9" y="135.7">R40</text>
<text x="278.8" y="133.7">R36</text>
<text x="305.3" y="133.7">C31</text>
<text x="38.6" y="140.1">MCAN_RX</text>
<text x="247.9" y="140.7">R37</text>
<text x="344" y="142.6">CAN_L</text>
<text x="163.3" y="171.4">U8</text>
<text x="85.7" y="175.6">R41</text>
<text x="123.4" y="177.6">+12V_BAT_PROT</text>
<text x="85.7" y="183.1">R42</text>
<text x="153.1" y="181.1">C33</text>
<text x="205.5" y="181.1">C34</text>
<text x="215.5" y="181.1">C35</text>
<text x="85.7" y="190.6">R43</text>
<text x="85.7" y="198">R44</text>
<text x="85.7" y="205.5">R45</text>
<text x="293.9" y="263.7">Number: TIDM-2017</text>
<text x="293.9" y="261.2">TID #:</text>
<text x="293.9" y="258.7">Orderable: ChangeMe in variant</text>
<text x="318.8" y="263.7">Rev:</text>
<text x="331.3" y="263.7">Sheet Title:</text>
<text x="331.3" y="261.2">Project Title: Control_Board_2W_Traction_Inverter</text>
<text x="331.3" y="258.7">Designed for: Public Release</text>
<text x="370.9" y="258.7">Mod. Date: 12/14/2023</text>
<text x="107.2" y="266.2">Texas Instruments and/or its licensors do not warrant the accuracy or completeness of this specification or any information contained therein. Texas Instruments and/or its licensors do not</text>
<text x="107.2" y="268.7">warrant that this design will meet the specifications, will be suitable for your application or fit for any particular purpose, or will operate in an implementation. Texas Instruments and/or its</text>
<text x="293.9" y="268.7">Drawn By:</text>
<text x="293.9" y="266.2">SVN Rev:</text>
<text x="305.6" y="266.2">Not in version control</text>
<text x="331.3" y="268.7">File: CAN_Comm.SchDoc</text>
<text x="331.3" y="266.2">Assembly Variant: 001</text>
<text x="378.7" y="266.2">Sheet:2</text>
<text x="383.7" y="268.7">Size: B</text>
<text x="388.4" y="266.2">of 3</text>
<text x="400.4" y="268.7">http://www.ti.com</text>
<text x="107.2" y="271.2">licensors do not warrant that the design is production worthy. You should completely validate and test your design implementation to confirm the system functionality for your application.</text>
<text x="293.9" y="271.2">Engineer: Bhanu Vankayalapati</text>
<text x="331.3" y="271.2">Contact: http://www.ti.com/support</text>
</g>
<g font-size="2.2" fill="#800000">
<text x="58.5" y="86.5">+3.3V</text>
<text x="120.3" y="89">P5V_BATT</text>
<text x="227.6" y="89">P5V_BATT</text>
<text x="299.6" y="99">GND_BATT</text>
<text x="357.4" y="101.5">P5V_BATT</text>
<text x="170.2" y="111.4">P5V_BATT</text>
<text x="56.1" y="116.4">GND</text>
<text x="105.4" y="118.9">P5V_BATT</text>
<text x="120" y="116.4">GND_BATT</text>
<text x="227.3" y="116.4">GND_BATT</text>
<text x="58.5" y="123.9">+3.3V</text>
<text x="51.3" y="128.9">CAN_EN_MCU</text>
<text x="113.4" y="128.9">CAN_EN</text>
<text x="53.5" y="133.9">MCAN_TX_MCU</text>
<text x="113.4" y="133.9">CAN_TX_XCVR</text>
<text x="218.2" y="136.4">VIO</text>
<text x="227.6" y="133.9">P5V_BATT</text>
<text x="53.5" y="138.9">MCAN_RX_MCU</text>
<text x="113.4" y="138.9">CAN_RX_XCVR</text>
<text x="153.4" y="141.4">CAN_EN</text>
<text x="369.5" y="148.9">GND_BATT</text>
<text x="399.4" y="148.9">GND_BATT</text>
<text x="214.8" y="151.4">GND_BATT</text>
<text x="63.6" y="166.3">GND</text>
<text x="107.5" y="163.9">GND_BATT</text>
<text x="207.7" y="168.9">P5V_BATT</text>
<text x="71" y="176.3">+3.3V</text>
<text x="103.5" y="176.3">VIO</text>
<text x="63.5" y="183.8">MCAN_RX_MCU</text>
<text x="103.5" y="183.8">CAN_RX_XCVR</text>
<text x="63.5" y="191.3">MCAN_TX_MCU</text>
<text x="103.5" y="191.3">CAN_TX_XCVR</text>
<text x="144.9" y="193.8">GND_BATT</text>
<text x="63.5" y="198.8">CAN_EN_MCU</text>
<text x="103.5" y="198.8">CAN_EN</text>
<text x="197.3" y="198.8">GND_BATT</text>
<text x="76.1" y="213.8">GND</text>
<text x="92.5" y="213.8">GND_BATT</text>
</g>
<g font-size="2.2" fill="#000080">
<text x="55.8" y="106.2">10uF</text>
<text x="56" y="103.9">16V</text>
<text x="65.7" y="103.7">100nF</text>
<text x="65.7" y="106.2">16V</text>
<text x="123.2" y="103.7">16V</text>
<text x="123.2" y="106.2">10uF</text>
<text x="133.1" y="103.7">100nF</text>
<text x="133.1" y="106.2">16V</text>
<text x="230.5" y="103.7">16V</text>
<text x="230.5" y="106.2">10uF</text>
<text x="240.5" y="103.7">100nF</text>
<text x="240.5" y="106.2">16V</text>
<text x="382.4" y="106.2">J15</text>
<text x="363.7" y="113.7">0</text>
<text x="247.9" y="119.7">0</text>
<text x="256.4" y="128.6">51uH</text>
<text x="256.4" y="131.1">51µH</text>
<text x="278.8" y="126.1">60</text>
<text x="305.3" y="126.1">100V</text>
<text x="305.3" y="128.6">68pF</text>
<text x="278.8" y="136.1">60</text>
<text x="285.4" y="133.6">4.7nF</text>
<text x="285.4" y="136.1">50V GND_BATT</text>
<text x="305.3" y="136.1">100V</text>
<text x="222.9" y="139.6">0</text>
<text x="305.3" y="138.6">68pF</text>
<text x="183.3" y="146.4">TCAN1044DDFRQ1</text>
<text x="247.9" y="144.6">0</text>
<text x="382.4" y="144.1">190-009-263R001</text>
<text x="76" y="161.6">ISO7731DWR</text>
<text x="85.7" y="179.6">0</text>
<text x="153.1" y="183.6">10µF</text>
<text x="205.5" y="183.6">50V</text>
<text x="215.5" y="183.6">10µF</text>
<text x="85.7" y="187">0</text>
<text x="153.1" y="186.1">50V</text>
<text x="205.5" y="186.1">0.1µF</text>
<text x="215.5" y="186.1">50V</text>
<text x="85.7" y="194.5">0</text>
<text x="85.7" y="202">0</text>
<text x="163.3" y="198.8">TPS7B6950QDBVRQ1</text>
<text x="85.7" y="209.5">0</text>
<text x="305.6" y="261.2">N/A</text>
<text x="325.5" y="263.7">C1</text>
</g>
<text font-size="2.1" fill="#000080" x="183.3" y="116.5">U6</text>
<g font-size="2.1">
<text x="185" y="122.7">VCC</text>
<text x="205.8" y="122.7">CANH</text>
<text x="185" y="130.2">TXD</text>
<text x="206" y="130.2">CANL</text>
<text x="185" y="135.2">RXD</text>
<text x="208.6" y="137.7">NC</text>
<text x="185" y="142.7">STB</text>
<text x="206.9" y="142.7">GND</text>
</g>
<g font-size="2">
<text x="38.2" y="5.3">1</text>
<text x="108.7" y="5.3">2</text>
<text x="179.4" y="5.3">3</text>
<text x="250" y="5.3">4</text>
<text x="320.7" y="5.3">5</text>
<text x="391.4" y="5.3">6</text>
<text x="5.5" y="37.1">A</text>
<text x="424.7" y="37.1">A</text>
<text x="320.1" y="95" transform="rotate(-90 320.1 95)">3</text>
<text x="382.3" y="97.6">Vin: 2.25V - 5.5V (0.2A)</text>
<text x="5.5" y="105.8">B</text>
<text x="315.1" y="107.5" transform="rotate(-90 315.1 107.5)">2</text>
<text x="325.1" y="107.2" transform="rotate(-90 325.1 107.2)">1</text>
<text x="424.7" y="105.8">B</text>
<text x="379.9" y="114">5</text>
<text x="397.4" y="111.5">11</text>
<text x="379.9" y="119">4</text>
<text x="379.9" y="116.5">9</text>
<text x="73.3" y="124">1</text>
<text x="77.8" y="125.1">VCC1</text>
<text x="93.9" y="125.1">VCC2</text>
<text x="103" y="124">16</text>
<text x="245.2" y="122.4" transform="rotate(-90 245.2 122.4)">4</text>
<text x="255.2" y="122.4" transform="rotate(-90 255.2 122.4)">1</text>
<text x="379.9" y="124">3</text>
<text x="379.9" y="121.5">8</text>
<text x="73" y="129">3</text>
<text x="77.8" y="130.1">INA</text>
<text x="93.6" y="130.1">OUTA</text>
<text x="103" y="129">14</text>
<text x="379.9" y="129">2</text>
<text x="379.9" y="131.5">6</text>
<text x="379.9" y="126.5">7</text>
<text x="73" y="134">4</text>
<text x="77.8" y="135.1">INB</text>
<text x="93.7" y="135.1">OUTB</text>
<text x="103" y="134">13</text>
<text x="245.2" y="137.4" transform="rotate(-90 245.2 137.4)">3</text>
<text x="255.2" y="137.4" transform="rotate(-90 255.2 137.4)">2</text>
<text x="380.1" y="134">1</text>
<text x="397.4" y="136.5">10</text>
<text x="73" y="139">5</text>
<text x="73" y="144">7</text>
<text x="77.8" y="140.1">OUTC</text>
<text x="95.8" y="140.1">INC</text>
<text x="103" y="144">10</text>
<text x="103" y="139">12</text>
<text x="73" y="148.9">6</text>
<text x="77.8" y="145.1">EN1</text>
<text x="95.4" y="145.1">EN2</text>
<text x="103" y="148.9">11</text>
<text x="73" y="153.9">2</text>
<text x="77.8" y="155">GND1</text>
<text x="77.8" y="150">NC</text>
<text x="93.7" y="155">GND2</text>
<text x="96.4" y="150">NC</text>
<text x="103" y="153.9">9</text>
<text x="73" y="156.4">8</text>
<text x="77.8" y="157.5">GND1</text>
<text x="93.7" y="157.5">GND2</text>
<text x="103" y="156.4">15</text>
<text x="5.5" y="174.4">C</text>
<text x="160.6" y="176.4">1</text>
<text x="165.1" y="177.5">IN</text>
<text x="187.3" y="177.5">OUT</text>
<text x="195.3" y="176.4">5</text>
<text x="424.6" y="174.4">C</text>
<text x="160.3" y="191.4">2</text>
<text x="187.2" y="190">GND</text>
<text x="195.3" y="188.9">3</text>
<text x="195.3" y="191.4">4</text>
<text x="165.1" y="192.5">NC</text>
<text x="187.2" y="192.5">GND</text>
<text x="5.5" y="243">D</text>
<text x="424.7" y="243">D</text>
<text x="38.2" y="274.8">1</text>
<text x="108.7" y="274.8">2</text>
<text x="179.4" y="274.8">3</text>
<text x="250" y="274.8">4</text>
<text x="320.7" y="274.8">5</text>
<text x="391.4" y="274.8">6</text>
</g>
<g font-size="1.9">
<text x="180.2" y="121.5">3</text>
<text x="215.3" y="121.5">7</text>
<text x="180.3" y="129">1</text>
<text x="215.3" y="129">6</text>
<text x="180.2" y="134">4</text>
<text x="215.3" y="136.5">5</text>
<text x="180.2" y="141.5">8</text>
<text x="215.3" y="141.5">2</text>
</g>
<text font-size="1.8" x="397.9" y="271.3">© Texas Instruments</text>
<text font-size="1.8" fill="#000080" x="415.4" y="271.3">2023</text>
</svg>
